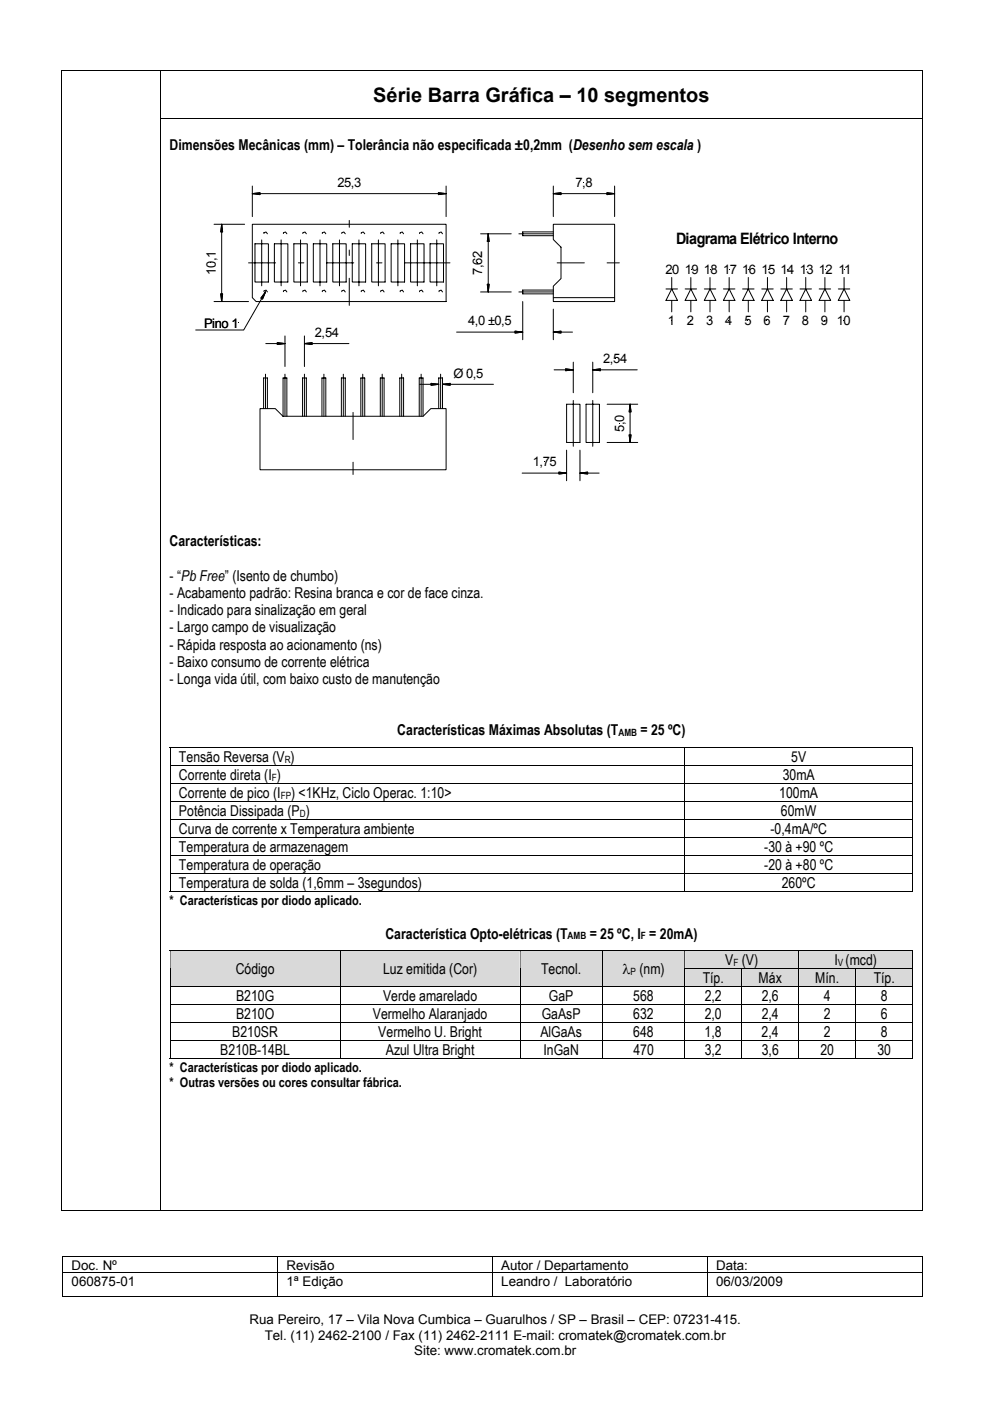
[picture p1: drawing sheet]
<svg xmlns="http://www.w3.org/2000/svg" width="210mm" height="297mm" viewBox="0 0 210 297" stroke-linecap="round" stroke-linejoin="round" font-family="sans-serif">
<g fill="#000">
<path d="M13 14.9h.2v.1h-.2zM34 14.9h.1v.1h-.1zM195.5 14.9h.1v.1h-.1zM36 158.4h.1v.2h-.1zM145.1 158.4h.2v.2h-.2zM193.4 158.4h.2v.2h-.2zM36 162.2h.1v.2h-.1zM36 166.1h.1v.1h-.1zM36 169.9h.1v.2h-.1zM36 173.7h.1v.2h-.1zM36 177.5h.1v.2h-.1zM145.1 162.2h.2v.2h-.2z"/>
<path d="M145.1 166.1h.2v.1h-.2zM145.1 169.9h.2v.2h-.2zM145.1 173.7h.2v.2h-.2zM145.1 177.5h.2v.2h-.2zM193.4 162.2h.2v.2h-.2zM193.4 166.1h.2v.1h-.2zM193.4 169.9h.2v.2h-.2zM193.4 173.7h.2v.2h-.2zM193.4 177.5h.2v.2h-.2zM36 181.3h.1v.2h-.1zM36 185.2h.1v.1h-.1zM145.1 181.3h.2v.2h-.2z"/>
<path d="M145.1 185.2h.2v.1h-.2zM193.4 181.3h.2v.2h-.2zM193.4 185.2h.2v.1h-.2zM193.4 189h.2v.1h-.2zM13.2 266.4h.2v.2h-.2zM13.2 269.8h.2v.2h-.2zM58.7 266.4h.2v.2h-.2zM58.7 269.8h.2v.2h-.2zM104.3 266.4h.2v.2h-.2zM104.3 269.8h.2v.2h-.2zM149.9 266.4h.1v.2h-.1zM149.9 269.8h.1v.2h-.1z"/>
<path d="M195.4 266.4h.2v.2h-.2zM195.4 269.8h.2v.2h-.2zM195.4 274.7h.2v.2h-.2z"/>
</g>
<g fill="none" stroke="#000" stroke-width=".21">
<path d="M13 15h21M13.1 15v10.1M34.1 15v10.1M34.1 15h161.4M195.6 15v10.1M36 158.5h109.1M36 158.6v3.6M145.2 158.6v3.6M145.3 158.5h48.1M193.5 158.6v3.6M36 162.4v3.7M36 166.2v3.7"/>
<path d="M36 170.1v3.6M36 173.9v3.6M36 177.7v3.6M36.1 162.3h109M36.1 166.1h109M36.1 170h109M36.1 173.8h109M36.1 177.6h109M145.2 162.4v3.7M145.2 166.2v3.7M145.2 170.1v3.6M145.2 173.9v3.6"/>
<path d="M145.2 177.7v3.6M145.3 162.3h48.1M145.3 166.1h48.1M145.3 170h48.1M145.3 173.8h48.1M145.3 177.6h48.1M193.5 162.4v3.7M193.5 166.2v3.7M193.5 170.1v3.6M193.5 173.9v3.6M193.5 177.7v3.6M36 189.1h109.1"/>
<path d="M36 181.5v3.7M36 185.3v3.8M36.1 181.4h109M36.1 185.2h109M145.2 181.5v3.7M145.2 185.3v3.8M145.3 181.4h48.1M145.3 185.2h48.1M145.3 189.1h48.1M193.5 181.5v3.7M193.5 185.3v3.8M13.2 266.5h45.5"/>
<path d="M13.2 274.8h45.5M13.3 266.6v3.2M13.3 270v4.9M13.4 269.9h45.3M58.8 266.6v3.2M58.8 270v4.9M58.9 266.5h45.4M58.9 269.9h45.4M58.9 274.8h45.4M104.4 266.6v3.2M104.4 270v4.9M104.5 266.5h45.4"/>
<path d="M104.5 269.9h45.4M104.5 274.8h45.4M149.9 266.6v3.2M149.9 270v4.9M150 266.5h45.4M150 269.9h45.4M150 274.8h45.4M195.5 266.6v3.2M195.5 270v4.9"/>
</g>
<g fill="#d9d9d9">
<path d="M145.3 201.7h24v3.6h-24z"/>
<path d="M147.1 201.7h20.3v3.6h-20.3z"/>
<path d="M169.4 201.7h24v3.6h-24z"/>
<path d="M171.2 201.7h20.4v3.6h-20.4z"/>
</g>
<path d="M36 201.5h.1v.2h-.1zM72.1 201.5h.1v.2h-.1zM110.2 201.5h.1v.2h-.1zM127.6 201.5h.2v.2h-.2zM145.1 201.5h.2v.2h-.2zM169.3 201.5h.1v.2h-.1zM193.4 201.5h.2v.2h-.2z" fill="#000"/>
<g fill="none" stroke="#000" stroke-width=".21">
<path d="M36 201.6h36.1M36 201.7v3.6M72.2 201.7v3.6M72.2 201.6h38M110.3 201.7v3.6M110.3 201.6h17.3M127.7 201.7v3.6M127.8 201.6h17.3M145.2 201.7v3.6M145.3 201.6h24M169.3 201.7v3.6M169.4 201.6h24"/>
<path d="M193.5 201.7v3.6"/>
</g>
<path d="M36.1 201.7h36M72.2 201.7h38M110.3 201.7h17.3M127.8 201.7h17.3M145.3 201.7h24M169.4 201.7h24" fill="none" stroke="#d9d9d9" stroke-width=".21"/>
<g fill="#d9d9d9">
<path d="M36.1 201.7h36v7.4h-36z"/>
<path d="M38 203.5h32.3v3.6h-32.3z"/>
<path d="M72.2 201.7h38v7.4h-38z"/>
<path d="M74.1 203.5h34.3v3.6h-34.3z"/>
<path d="M110.3 201.7h17.3v7.4h-17.3z"/>
<path d="M112.2 203.5h13.6v3.6h-13.6z"/>
<path d="M127.8 201.7h17.3v7.4h-17.3z"/>
<path d="M129.6 203.4h13.7v3.9h-13.7z"/>
<path d="M145.3 205.5h11.9v3.6h-11.9z"/>
<path d="M147.1 205.5h8.3v3.6h-8.3z"/>
<path d="M157.4 205.5h11.9v3.6h-11.9z"/>
<path d="M159.2 205.5h8.2v3.6h-8.2z"/>
<path d="M169.4 205.5h11.9v3.6h-11.9z"/>
<path d="M171.2 205.5h8.3v3.6h-8.3z"/>
<path d="M181.5 205.5h11.9v3.6h-11.9z"/>
<path d="M183.3 205.5h8.3v3.6h-8.3z"/>
</g>
<g fill="#000">
<path d="M13 25.1h.2v.1h-.2zM34 25.1h.1v.1h-.1zM195.5 25.1h.1v.1h-.1zM36 205.3h.1v.2h-.1zM36 209.1h.1v.2h-.1zM36 213h.1v.1h-.1zM36 216.8h.1v.2h-.1zM72.1 205.3h.1v.2h-.1zM72.1 209.1h.1v.2h-.1zM72.1 213h.1v.1h-.1zM72.1 216.8h.1v.2h-.1zM110.2 205.3h.1v.2h-.1z"/>
<path d="M110.2 209.1h.1v.2h-.1zM110.2 213h.1v.1h-.1zM110.2 216.8h.1v.2h-.1zM127.6 205.3h.2v.2h-.2zM127.6 209.1h.2v.2h-.2zM127.6 213h.2v.1h-.2zM127.6 216.8h.2v.2h-.2zM145.1 205.3h.2v.2h-.2zM145.1 209.1h.2v.2h-.2zM145.1 213h.2v.1h-.2zM145.1 216.8h.2v.2h-.2zM157.2 205.3h.2v.2h-.2z"/>
<path d="M157.2 209.1h.2v.2h-.2zM157.2 213h.2v.1h-.2zM157.2 216.8h.2v.2h-.2zM169.3 205.3h.1v.2h-.1zM169.3 209.1h.1v.2h-.1zM169.3 213h.1v.1h-.1zM169.3 216.8h.1v.2h-.1zM181.3 205.3h.2v.2h-.2zM181.3 209.1h.2v.2h-.2zM181.3 213h.2v.1h-.2zM181.3 216.8h.2v.2h-.2zM193.4 205.3h.2v.2h-.2z"/>
<path d="M193.4 209.1h.2v.2h-.2zM193.4 213h.2v.1h-.2zM193.4 216.8h.2v.2h-.2zM36 220.6h.1v.2h-.1zM72.1 220.6h.1v.2h-.1zM110.2 220.6h.1v.2h-.1zM127.6 220.6h.2v.2h-.2zM145.1 220.6h.2v.2h-.2zM157.2 220.6h.2v.2h-.2zM169.3 220.6h.1v.2h-.1zM181.3 220.6h.2v.2h-.2zM193.4 220.6h.2v.2h-.2z"/>
<path d="M193.4 224.4h.2v.2h-.2zM195.5 256.5h.1v.2h-.1z"/>
</g>
<g fill="none" stroke="#000" stroke-width=".21">
<path d="M13.1 25.2v231.5M34.1 25.2v231.5M34.1 25.1h161.4M53.5 39.4v6.5M94.6 39.4v6.5M117.3 39.4v6.5M130.3 39.4v6.5M195.6 25.2v231.5M45.4 47.6h6.5M47 47.6l.2 1.6h-.4zM47 47.6v16.3M52.7 55.7h5.7"/>
<path d="M53.5 41.1l1.6-.2v.4zM53.5 47.6h41.1v16.3h-40.3l-.8-.8zM53.5 41.1h41.1M54.1 51.7h2.8v8.1h-2.8zM55.5 50.9v9.7M56 49.5v-.2l.4-.1 .3 .4M58.2 51.7h2.8v8.1h-2.8zM59.6 50.9v9.7M60.1 49.5v-.2l.4-.1 .3 .4M62.3 51.7h2.9v8.1h-2.9zM63.3 55.7h1.1M63.7 50.9v9.7"/>
<path d="M64.2 49.5v-.2l.5-.1 .2 .4M66.4 51.7h2.9v8.1h-2.9zM67.8 50.9v9.7M68.3 49.5v-.2l.5-.1 .3 .4M69.3 55.7h5.7M70.6 51.7h2.8v8.1h-2.8zM72 50.9v9.7M72.5 49.5v-.2l.4-.1 .3 .4M74.1 46.7v1.5M74.1 53v1.2M74.1 59v5.7M74.7 51.7h2.8v8.1h-2.8z"/>
<path d="M76.1 50.9v9.7M76.6 49.5v-.2l.4-.1 .3 .4M78.8 51.7h2.9v8.1h-2.9zM79.8 55.7h1.2M80.2 50.9v9.7M80.7 49.5v-.2l.5-.1 .2 .4M82.9 51.7h2.9v8.1h-2.9zM84.4 50.9v9.7M84.8 49.5v-.2l.5-.1 .3 .4M85.8 55.7h9.6M87.1 51.7h2.8v8.1h-2.8zM88.5 50.9v9.7"/>
<path d="M89 49.5v-.2l.4-.1 .3 .4M91.2 51.7h2.8v8.1h-2.8zM92.6 50.9v9.7M93 40.9l1.6 .2-1.6 .2zM93.1 49.5v-.2l.4-.1 .3 .4M101.9 49.6h6.5M103.5 49.6l.2 1.6h-.4zM103.5 49.6v12.3M110 49.6h7.3M117.3 41.1l1.6-.2v.4zM117.3 47.6h13v16.3h-13v-3.2l1.6-1.6v-6.7l-1.6-1.6zM117.3 41.1h13"/>
<path d="M117.3 49.2h-6.5v.8h6.5M118.1 55.7h5.8M128.7 40.9l1.6 .2-1.6 .2zM128.7 55.7h2.6M142.4 58.8v2.5M146.5 58.8v2.5M150.5 58.8v2.5M154.6 58.8v2.5M158.7 58.8v2.5M162.7 58.8v2.5M166.8 58.8v2.5M170.8 58.8v2.5"/>
<path d="M174.9 58.8v2.5M179 58.8v2.5M45.4 63.9h7.3M46.8 62.3h.4l-.2 1.6zM56 61.8v-.1l.4-.2 .3 .4M56.3 61.9l-4.6 8.1h-10.2M56.3 61.9l-.6 1.5-.4-.2zM56.3 79.3v7.3M56.4 72.8h4M58.8 72.6l1.6 .2-1.6 .2zM60.1 61.8v-.1l.4-.2 .3 .4M60.4 71.2v6.5"/>
<path d="M60.4 79.3v9M64.2 61.8v-.1l.5-.2 .2 .4M64.5 72.8l1.7-.2v.4zM64.5 71.2v6.5M64.5 79.3v9M64.5 72.8h9.5M68.3 61.8v-.1l.5-.2 .3 .4M68.7 79.3v9M72.5 61.8v-.1l.4-.2 .3 .4M72.8 79.3v9M76.6 61.8v-.1l.4-.2 .3 .4M76.9 79.3v9"/>
<path d="M80.7 61.9v-.2l.5-.2 .2 .4M81 79.3v9M84.8 61.9v-.2l.5-.2 .3 .4M85.2 79.3v9M89 61.9v-.2l.4-.2 .3 .4M89.3 79.3v9M93.1 61.8v-.1l.4-.2 .3 .4M93.4 79.3v7.3M96.8 70.4h14M101.9 61.9h6.5M103.3 60.3h.4l-.2 1.6zM109.2 70.2l1.6 .2-1.6 .2z"/>
<path d="M110 61.9h7.3M110.8 63.9v8.1M117.3 70.4l1.6-.2v.4zM117.3 65.5v6.5M117.3 61.5h-6.5v.8h6.5M117.3 70.4h4.1M117.3 63.1h13M117.5 78.4h4M119.9 78.2l1.6 .2-1.6 .2zM121.5 76.8v6.5M125.7 78.4l1.6-.2v.4zM125.7 76.8v6.5"/>
<path d="M125.7 78.4h9.4M141.2 61.3h2.4M142.4 61.3l1.2 2.4h-2.4zM142.4 63.7v2.4M145.3 61.3h2.4M146.5 61.3l1.2 2.4h-2.4zM146.5 63.7v2.4M149.3 61.3h2.5M150.5 61.3l1.3 2.4h-2.5zM150.5 63.7v2.4M153.4 61.3h2.4M154.6 61.3l1.2 2.4h-2.4z"/>
<path d="M154.6 63.7v2.4M157.4 61.3h2.5M158.7 61.3l1.2 2.4h-2.5zM158.7 63.7v2.4M161.5 61.3h2.4M162.7 61.3l1.2 2.4h-2.4zM162.7 63.7v2.4M165.6 61.3h2.4M166.8 61.3l1.2 2.4h-2.4zM166.8 63.7v2.4M169.6 61.3h2.5M170.8 61.3l1.3 2.4h-2.5z"/>
<path d="M170.8 63.7v2.4M173.7 61.3h2.4M174.9 61.3l1.2 2.4h-2.4zM174.9 63.7v2.4M177.7 61.3h2.5M179 61.3l1.2 2.4h-2.5zM179 63.7v2.4M55.1 86.6h3.3l1.6 1.7h29.7l1.6-1.7h3.3v13h-39.5zM55.9 86.6v-6.5h.8v6.5M60 88.3v-8.2h.8v8.2M64.1 88.3v-8.2h.8v8.2M68.3 88.3v-8.2h.8v8.2"/>
<path d="M72.4 88.3v-8.2h.8v8.2M74.9 87.4v5.8M74.9 98v2.6M76.5 88.3v-8.2h.8v8.2M80.6 88.3v-8.2h.8v8.2M84.8 88.3v-8.2h.8v8.2M88.9 88.3v-8.2h.8v8.2M89 81.5h4M91.4 81.3l1.6 .2-1.6 .2zM93 86.6v-6.5h.8v6.5M93.8 81.5l1.7-.2v.4zM93.8 81.5h10.8"/>
<path d="M120.1 85.7h2.9v8.1h-2.9zM120.1 95.4v6.5M121.5 84.9v9.7M123 95.4v6.5M124.3 85.7h2.8v8.1h-2.8zM125.7 84.9v9.7M128.7 85.7h6.5M128.7 93.8h6.5M133.4 92.2h.4l-.2 1.6zM133.6 85.7l.2 1.6h-.4zM133.6 85.7v8.1M110.7 100.3h9.4"/>
<path d="M118.5 100.1l1.6 .2-1.6 .2zM123 100.3l1.6-.2v.4zM123 100.3h4M36 205.5v3.6M36 209.3v3.7M36 213.1v3.7M36 217v3.6M36.1 209.2h36M36.1 213h36M36.1 216.9h36M72.2 205.5v3.6M72.2 209.3v3.7"/>
<path d="M72.2 213.1v3.7M72.2 217v3.6M72.2 209.2h38M72.2 213h38M72.2 216.9h38M110.3 205.5v3.6M110.3 209.3v3.7M110.3 213.1v3.7M110.3 217v3.6M110.3 209.2h17.3M110.3 213h17.3M110.3 216.9h17.3"/>
<path d="M127.7 205.5v3.6M127.7 209.3v3.7M127.7 213.1v3.7M127.7 217v3.6M127.8 209.2h17.3M127.8 213h17.3M127.8 216.9h17.3M145.2 205.5v3.6M145.2 209.3v3.7M145.2 213.1v3.7M145.2 217v3.6M145.3 205.4h11.9"/>
<path d="M145.3 209.2h11.9M145.3 213h11.9M145.3 216.9h11.9M157.3 205.5v3.6M157.3 209.3v3.7M157.3 213.1v3.7M157.3 217v3.6M157.4 205.4h11.9M157.4 209.2h11.9M157.4 213h11.9M157.4 216.9h11.9M169.3 205.5v3.6"/>
<path d="M169.3 209.3v3.7M169.3 213.1v3.7M169.3 217v3.6M169.4 205.4h11.9M169.4 209.2h11.9M169.4 213h11.9M169.4 216.9h11.9M181.4 205.5v3.6M181.4 209.3v3.7M181.4 213.1v3.7M181.4 217v3.6M181.5 205.4h11.9"/>
<path d="M181.5 209.2h11.9M181.5 213h11.9M181.5 216.9h11.9M193.5 205.5v3.6M193.5 209.3v3.7M193.5 213.1v3.7M193.5 217v3.6M36 224.5h36.1M36 220.8v3.8M36.1 220.7h36M72.2 220.8v3.8M72.2 220.7h38"/>
<path d="M72.2 224.5h38M110.3 220.8v3.8M110.3 220.7h17.3M110.3 224.5h17.3M127.7 220.8v3.8M127.8 220.7h17.3M127.8 224.5h17.3M145.2 220.8v3.8M145.3 220.7h11.9M145.3 224.5h11.9M157.3 220.8v3.8M157.4 220.7h11.9"/>
<path d="M157.4 224.5h11.9M169.3 220.8v3.8M169.4 220.7h11.9M169.4 224.5h11.9M181.4 220.8v3.8M181.5 220.7h11.9M181.5 224.5h11.9M193.5 220.8v3.8M13 256.6h21M34.1 256.6h161.4"/>
</g>
<path d="M145.3 205.5h11.9M157.4 205.5h11.9M169.4 205.5h11.9M181.5 205.5h11.9" fill="none" stroke="#d9d9d9" stroke-width=".21"/>
<g fill="#000" stroke="#000" stroke-width=".21">
<path d="M47 47.6l.2 1.6h-.4zM53.5 41.1l1.6-.2v.4zM93 40.9l1.6 .2-1.6 .2zM103.5 49.6l.2 1.6h-.4zM117.3 41.1l1.6-.2v.4zM128.7 40.9l1.6 .2-1.6 .2zM46.8 62.3h.4l-.2 1.6zM56.3 61.9l-.6 1.5-.4-.2zM58.8 72.6l1.6 .2-1.6 .2zM64.5 72.8l1.7-.2v.4zM103.3 60.3h.4l-.2 1.6zM109.2 70.2l1.6 .2-1.6 .2z"/>
<path d="M117.3 70.4l1.6-.2v.4zM119.9 78.2l1.6 .2-1.6 .2zM125.7 78.4l1.6-.2v.4zM91.4 81.3l1.6 .2-1.6 .2zM93.8 81.5l1.7-.2v.4zM133.4 92.2h.4l-.2 1.6zM133.6 85.7l.2 1.6h-.4zM118.5 100.1l1.6 .2-1.6 .2zM123 100.3l1.6-.2v.4z"/>
</g>
<text font-size="4.2" x="79.2" y="21.6">Série Barra Gráfica – 10 segmentos</text>
<text font-size="3.3" x="143.3" y="51.7">Diagrama Elétrico Interno</text>
<g font-size="3.2">
<text x="36" y="31.8">Dimensões Mecânicas (mm) – Tolerância não especificada ±0,2mm (Desenho sem escala )</text>
<text x="36" y="115.9">Características:</text>
<text x="36" y="123.1">- “Pb Free” (Isento de chumbo)</text>
<text x="36" y="126.8">- Acabamento padrão: Resina branca e cor de face cinza.</text>
<text x="36" y="130.4">- Indicado para sinalização em geral</text>
<text x="36" y="134.1">- Largo campo de visualização</text>
<text x="36" y="137.7">- Rápida resposta ao acionamento (ns)</text>
<text x="36" y="141.4">- Baixo consumo de corrente elétrica</text>
<text x="36" y="145">- Longa vida útil, com baixo custo de manutenção</text>
<text x="84.2" y="155.9">Características Máximas Absolutas (T</text>
<text x="135.8" y="155.9">= 25 ºC)</text>
<text x="38" y="161.6">Tensão Reversa (V )</text>
<text x="167.8" y="161.6">5V</text>
<text x="38" y="165.4">Corrente direta (I )</text>
<text x="165.9" y="165.4">30mA</text>
<text x="38" y="169.2">Corrente de pico (I ) &lt;1KHz, Ciclo Operac. 1:10&gt;</text>
<text x="38" y="173">Potência Dissipada (P )</text>
<text x="165.2" y="169.2">100mA</text>
<text x="165.6" y="173">60mW</text>
<text x="38" y="176.9">Curva de corrente x Temperatura ambiente</text>
<text x="163.4" y="176.9">-0,4mA/ºC</text>
<text x="38" y="180.7">Temperatura de armazenagem</text>
<text x="38" y="184.5">Temperatura de operação</text>
<text x="162" y="180.7">-30 à +90 ºC</text>
<text x="162" y="184.5">-20 à +80 ºC</text>
<text x="38" y="188.3">Temperatura de solda (1,6mm – 3segundos)</text>
<text x="165.8" y="188.3">260ºC</text>
<text x="81.7" y="199">Característica Opto-elétricas (T</text>
<text x="125" y="199">= 25 ºC, I = 20mA)</text>
<text x="50" y="206.5">Código</text>
<text x="81.2" y="206.5">Luz emitida (Cor)</text>
<text x="114.7" y="206.5">Tecnol.</text>
<text x="132" y="206.6">λ (nm)</text>
<text x="149" y="208.5">Típ.</text>
<text x="153.8" y="204.7">V (V)</text>
<text x="160.8" y="208.5">Máx</text>
<text x="172.9" y="208.5">Mín.</text>
<text x="176.9" y="204.7">I (mcd)</text>
<text x="185.2" y="208.5">Típ.</text>
<text x="50" y="212.3">B210G</text>
<text x="81.2" y="212.3">Verde amarelado</text>
<text x="116.4" y="212.3">GaP</text>
<text x="134.3" y="212.3">568</text>
<text x="149.4" y="212.3">2,2</text>
<text x="161.5" y="212.3">2,6</text>
<text x="174.7" y="212.3">4</text>
<text x="186.8" y="212.3">8</text>
<text x="49.3" y="219.9">B210SR</text>
<text x="50" y="216.1">B210O</text>
<text x="79" y="216.1">Vermelho Alaranjado</text>
<text x="80.2" y="219.9">Vermelho U. Bright</text>
<text x="114.6" y="219.9">AlGaAs</text>
<text x="114.9" y="216.1">GaAsP</text>
<text x="134.3" y="219.9">648</text>
<text x="134.3" y="216.1">632</text>
<text x="149.4" y="219.9">1,8</text>
<text x="149.4" y="216.1">2,0</text>
<text x="161.5" y="219.9">2,4</text>
<text x="161.5" y="216.1">2,4</text>
<text x="174.6" y="219.9">2</text>
<text x="174.7" y="216.1">2</text>
<text x="186.7" y="219.9">8</text>
<text x="186.7" y="216.1">6</text>
<text x="46.7" y="223.8">B210B-14BL</text>
<text x="81.8" y="223.8">Azul Ultra Bright</text>
<text x="115.2" y="223.8">InGaN</text>
<text x="134.3" y="223.8">470</text>
<text x="149.4" y="223.8">3,2</text>
<text x="161.5" y="223.8">3,6</text>
<text x="173.9" y="223.8">20</text>
<text x="186" y="223.8">30</text>
</g>
<g font-size="2.8">
<text x="71.6" y="39.6">25,3</text>
<text x="122" y="39.6">7,8</text>
<text x="45.7" y="58.2" transform="rotate(-90 45.7 58.2)">10,1</text>
<text x="102.3" y="58.2" transform="rotate(-90 102.3 58.2)">7,62</text>
<text x="141.1" y="58.1">20</text>
<text x="145.2" y="58.1">19</text>
<text x="149.3" y="58.1">18</text>
<text x="153.3" y="58.1">17</text>
<text x="157.4" y="58.1">16</text>
<text x="161.4" y="58.1">15</text>
<text x="165.5" y="58.1">14</text>
<text x="169.6" y="58.1">13</text>
<text x="173.6" y="58.1">12</text>
<text x="177.8" y="58.1">11</text>
<text x="43.3" y="69.4">Pino 1</text>
<text x="66.8" y="71.4">2,54</text>
<text x="99.2" y="69">4,0 ±0,5</text>
<text x="141.6" y="68.9">1</text>
<text x="145.6" y="68.9">2</text>
<text x="149.7" y="68.9">3</text>
<text x="153.8" y="68.9">4</text>
<text x="157.8" y="68.9">5</text>
<text x="161.9" y="68.9">6</text>
<text x="165.9" y="68.9">7</text>
<text x="170" y="68.9">8</text>
<text x="174.1" y="68.9">9</text>
<text x="177.4" y="68.9">10</text>
<text x="127.9" y="77">2,54</text>
<text x="96.1" y="80.1">Ø 0,5</text>
<text x="132.3" y="91.5" transform="rotate(-90 132.3 91.5)">5,0</text>
<text x="112.9" y="98.9">1,75</text>
<text x="36" y="191.8">* Características por diodo aplicado.</text>
<text x="36" y="227.2">* Características por diodo aplicado.</text>
<text x="36" y="230.5">* Outras versões ou cores consultar fábrica.</text>
<text x="15.2" y="269.2">Doc. Nº</text>
<text x="60.7" y="269.2">Revisão</text>
<text x="106.3" y="269.2">Autor / Departamento</text>
<text x="151.8" y="269.2">Data:</text>
<text x="15.2" y="272.6">060875-01</text>
<text x="60.7" y="272.6">1ª Edição</text>
<text x="106.3" y="272.6">Leandro / Laboratório</text>
<text x="151.8" y="272.6">06/03/2009</text>
<text x="52.9" y="280.8">Rua Pereiro, 17 – Vila Nova Cumbica – Guarulhos / SP – Brasil – CEP: 07231-415.</text>
<text x="56.1" y="284">Tel. (11) 2462-2100 / Fax (11) 2462-2111 E-mail: cromatek@cromatek.com.br</text>
<text x="87.8" y="287.3">Site: www.cromatek.com.br</text>
</g>
<g font-size="2.1">
<text x="60.4" y="161.8">R</text>
<text x="131.1" y="156.1">AMB</text>
<text x="57.6" y="165.6">F</text>
<text x="59.5" y="169.4">FP</text>
<text x="63.6" y="173.2">D</text>
<text x="120.4" y="199.2">AMB</text>
<text x="135.9" y="199.2">F</text>
<text x="133.7" y="206.7">P</text>
<text x="155.5" y="204.8">F</text>
<text x="177.6" y="204.8">V</text>
</g>
</svg>
